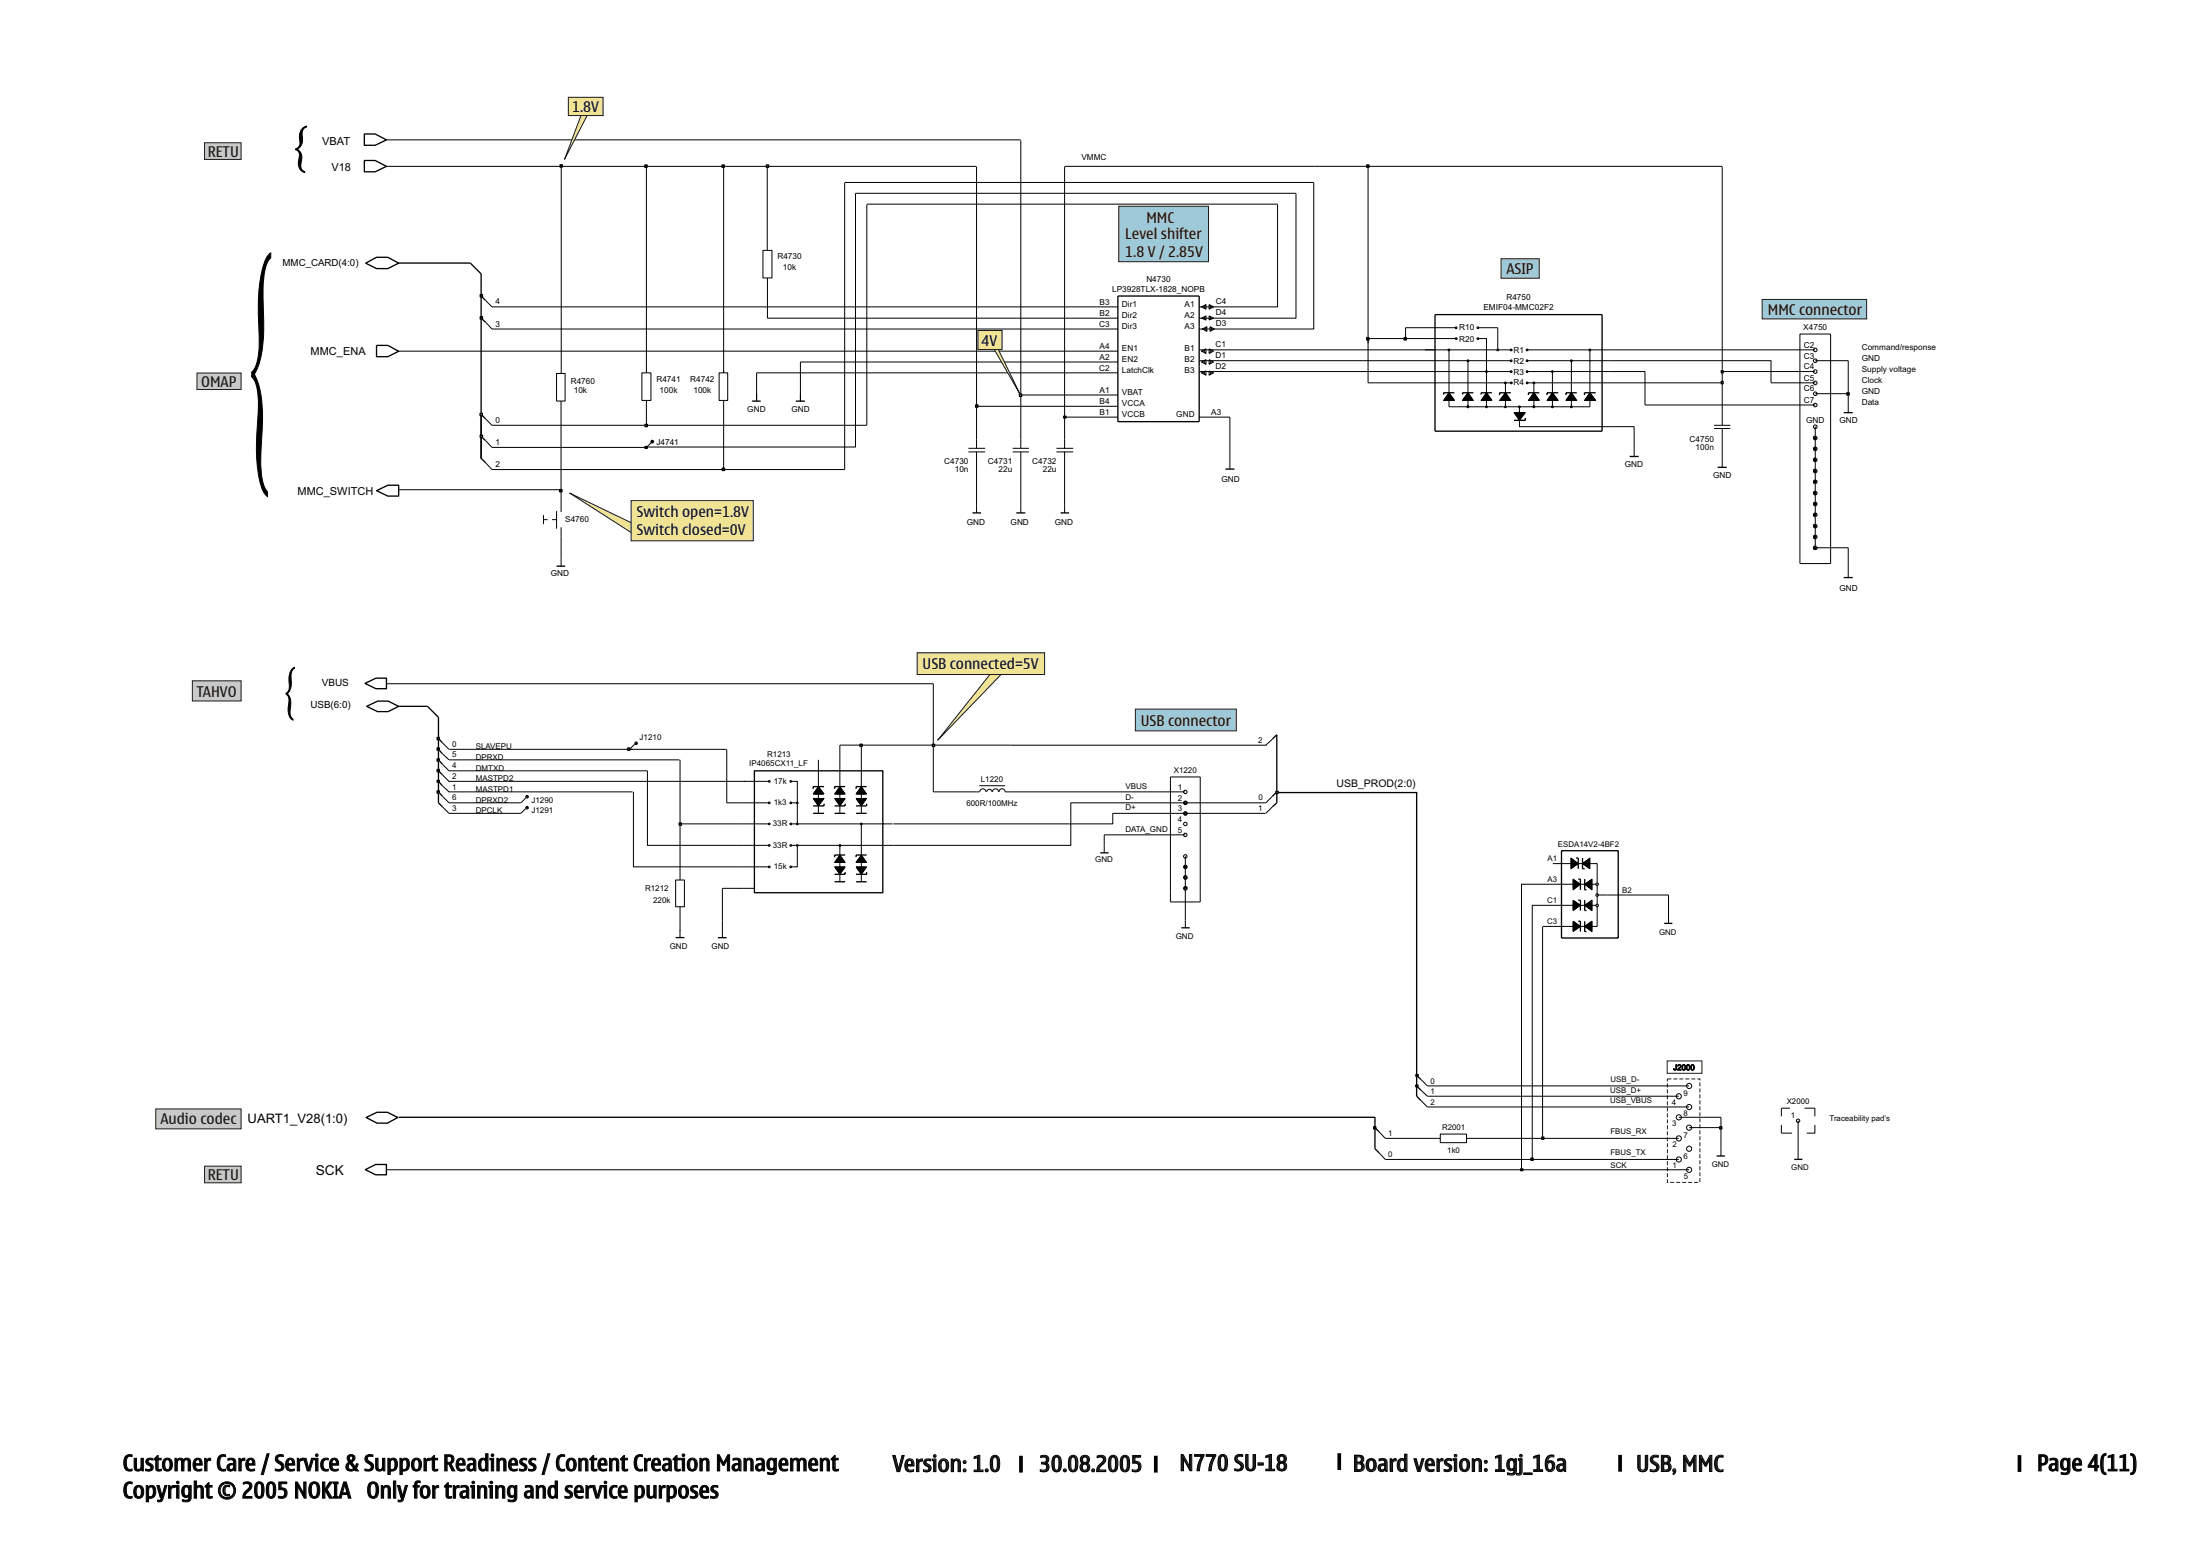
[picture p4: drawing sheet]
<svg xmlns="http://www.w3.org/2000/svg" width="420mm" height="297mm" viewBox="0 0 420 297" stroke-linecap="round" stroke-linejoin="round" font-family="sans-serif">
<g fill="none" stroke="#000" stroke-width=".25">
<path d="M69.6 25.6h2.1l2.1 1.1-2.1 1h-2.1zM69.6 30.6h2.1l2.1 1.2-2.1 1h-2.1zM69.8 50.2l2.1-1.1h2.2l2 1.1-2 1.1h-2.2zM91.9 56.5l.8 .9M213.5 56.5h15.5v24h-15.5zM71.9 65.9h2.2l2 1.2-2 1h-2.2zM91.9 79.1l.8 .9M92.7 61.5l-.8-.8v26.9M143.6 76.6h1.7M152 76.6h1.7M91.9 87.5l.8 .8M91.9 83.3l.8 .8"/>
<path d="M185.7 97.9h1.7M194.1 97.9h1.7M202.5 97.9h1.7M234 89.5h1.7"/>
</g>
<path d="M385.7 277.8v3.2" fill="none" stroke="#000" stroke-width=".71" stroke-linecap="butt"/>
<g fill="none" stroke="#000" stroke-width=".19">
<path d="M107.2 31.9v39.4M92.7 57.4l1.3 1.2M145.7 47.8h1.7v5.3h-1.7zM209.7 58.6h3.8M229 58.6h3.8M229.5 58.6l.8-.5v.9zM230.3 58.1l-.4 .5 .4 .4M230.9 58.1l.4 .5-.4 .4M230.9 58.1v.9M230.9 58.1l.9 .5-.9 .4M92.7 61.5l1.3 1.3M92.7 80l1.3 1.2"/>
<path d="M122.6 71.2h1.7v5.2h-1.7zM123.5 70.7v.5M123.5 76.4v.6M137.3 71.2h1.7v5.2h-1.7zM138.2 70.7v.5M138.2 76.4v.6M144.5 75.1v1.5M152.9 75.1v1.5M209.7 75.4h3.8M209.7 79.6h3.8M209.7 62.8h3.8M209.7 67h3.8"/>
<path d="M209.7 69.1h3.8M209.7 71.2h3.8M209.7 77.6h3.8M209.7 60.7h3.8M229 79.6h3.8M229 62.8h3.8M229 60.7h3.8M229.5 71.2l.8-.4v.8zM229.5 67l.8-.4v.9zM229.5 60.7l.8-.4v.8zM229.5 69.1l.8-.4v.8zM229.6 62.8l.9-.4v.8z"/>
<path d="M230.3 70.8l-.4 .4 .4 .4M230.3 66.6l-.4 .4 .4 .5M230.3 60.3l-.4 .4 .4 .4M230.3 68.7l-.4 .4 .4 .4M230.5 62.4l-.4 .4 .4 .4M230.9 70.8l.9 .4-.9 .4zM230.9 70.8l.4 .4-.4 .4M230.9 66.6l.4 .4-.4 .5M230.9 60.3l.4 .4-.4 .4M230.9 68.7l.4 .4-.4 .4M230.9 66.6l.9 .4-.9 .5M230.9 60.3v.8"/>
<path d="M230.9 66.6v.9M230.9 68.7v.8M230.9 60.3l.9 .4-.9 .4M230.9 68.7l.9 .4-.9 .4M231.1 62.4l.4 .4-.4 .4M231.1 62.4l.9 .4-.9 .4M231.1 62.4v.8M92.7 88.3l1.3 1.3h44.2M92.7 84.1l1.3 1.3M124.4 84.5l-.9 .9M184.9 85.6h3.2M184.9 86.3h3.2"/>
<path d="M186.5 83.8v1.8M186.5 86.3v1.7M186.5 96.4v1.5M193.4 85.6h3.1M193.4 86.3h3.1M195 83.8v1.8M195 86.3v1.7M195 96.4v1.5M201.8 85.6h3.2M201.8 86.3h3.2M203.3 83.8v1.8M203.3 86.3v1.7"/>
<path d="M203.3 96.4v1.5M234.9 88v1.5"/>
<circle cx="124.6" cy="84.3" r=".09"/>
<circle cx="124.6" cy="84.3" r=".26"/>
</g>
<path d="M137.9 89.4h.5v.4h-.5z" fill="#c2c2c2"/>
<path d="M91.9 83.3v4.2M137.9 89.4h.5v.4h-.5z" fill="none" stroke="#000" stroke-width=".25"/>
<path d="M161.3 34.9v54.8M138.2 77v12.6h23.1M94 85.4h29.5" fill="none" stroke="#000" stroke-width=".19"/>
<path d="M123.2 85.2h.4v.4h-.4z" fill="#c2c2c2"/>
<path d="M123.2 85.2h.4v.4h-.4z" fill="none" stroke="#000" stroke-width=".25"/>
<path d="M163.4 36.9v48.4h-39.9M186.5 88v8.4M195 88v8.4M203.3 88v8.4" fill="none" stroke="#000" stroke-width=".19"/>
<path d="M91.7 83.1h.4v.4h-.4z" fill="#c2c2c2"/>
<path d="M91.9 79.1v3.9M91.7 83.1h.4v.4h-.4z" fill="none" stroke="#000" stroke-width=".25"/>
<path d="M94 81.2h29.5" fill="none" stroke="#000" stroke-width=".19"/>
<path d="M123.2 81h.4v.4h-.4z" fill="#c2c2c2"/>
<path d="M123.2 81h.4v.4h-.4z" fill="none" stroke="#000" stroke-width=".25"/>
<path d="M165.5 39v42.1M123.5 77v4.2h42" fill="none" stroke="#000" stroke-width=".19"/>
<path d="M91.7 78.8h.4v.5h-.4z" fill="#c2c2c2"/>
<path d="M123.5 32v38.9M138.2 32v39.2M144.5 71.2v5.3M152.9 69.1v7.6M186.5 77.6v6.2M195 75.4v8.4M203.3 79.6v4.2M234.9 79.6v8.4" fill="none" stroke="#000" stroke-width=".19"/>
<path d="M203.1 79.4h.5v.4h-.5z" fill="#c2c2c2"/>
<path d="M203.1 79.4h.5v.4h-.5z" fill="none" stroke="#000" stroke-width=".25"/>
<path d="M203.3 31.8v47.8h6.4M232.8 79.6h2.1" fill="none" stroke="#000" stroke-width=".19"/>
<path d="M186.3 77.3h.5v.4h-.5z" fill="#c2c2c2"/>
<path d="M186.3 77.3h.5v.4h-.5z" fill="none" stroke="#000" stroke-width=".25"/>
<path d="M186.5 31.8v45.8h23.2" fill="none" stroke="#000" stroke-width=".19"/>
<path d="M194.7 75.2h.4v.5h-.4z" fill="#c2c2c2"/>
<path d="M194.7 75.2h.4v.5h-.4z" fill="none" stroke="#000" stroke-width=".25"/>
<path d="M195 26.8v48.6h14.7M250.9 34.9v27.9h-18.1M76.1 67h133.6M94 62.8h115.7M144.5 71.2h65.2M152.9 69.1h56.8" fill="none" stroke="#000" stroke-width=".19"/>
<path d="M91.7 60.5h.4v.4h-.4z" fill="#c2c2c2"/>
<path d="M91.9 56.5v4.2M91.7 60.5h.4v.4h-.4z" fill="none" stroke="#000" stroke-width=".25"/>
<path d="M244 39v19.6h-11.2M247.5 36.9v23.8h-14.7M94 58.6h115.7M146.6 53.1v7.6h63.1" fill="none" stroke="#000" stroke-width=".19"/>
<path d="M91.7 56.2h.4v.5h-.4z" fill="#c2c2c2"/>
<path d="M76.1 50.2h13.7M91.7 56.2h.4v.5h-.4zM91.9 52.3v4.2" fill="none" stroke="#000" stroke-width=".25"/>
<path d="M73.8 31.8h5.5M146.5 32v15.7M161.3 34.8h89.6M163.4 36.9h84.1M165.5 39h78.5" fill="none" stroke="#000" stroke-width=".19"/>
<path d="M107 31.5h.4v.4h-.4z" fill="#c2c2c2"/>
<path d="M107 31.5h.4v.4h-.4z" fill="none" stroke="#000" stroke-width=".25"/>
<path d="M79.3 31.8h44.1" fill="none" stroke="#000" stroke-width=".19"/>
<path d="M123.2 31.5h.4v.4h-.4z" fill="#c2c2c2"/>
<path d="M123.2 31.5h.4v.4h-.4z" fill="none" stroke="#000" stroke-width=".25"/>
<path d="M123.4 31.8h14.8" fill="none" stroke="#000" stroke-width=".19"/>
<path d="M137.9 31.5h.4v.4h-.4z" fill="#c2c2c2"/>
<path d="M137.9 31.5h.4v.4h-.4z" fill="none" stroke="#000" stroke-width=".25"/>
<path d="M138.2 31.8h8.3" fill="none" stroke="#000" stroke-width=".19"/>
<path d="M146.4 31.5h.4v.4h-.4z" fill="#c2c2c2"/>
<path d="M146.4 31.5h.4v.4h-.4zM89.8 50.2l2.1 2.1M106.3 108.1h1.6" fill="none" stroke="#000" stroke-width=".25"/>
<path d="M73.8 26.7h121.1M146.5 31.8h40M203.3 31.8h47.8M106.3 71.3h1.6v5.3h-1.6zM107.1 76.6v16.9M103.8 99.2h.8M103.8 98.3v1.8M105.4 99.2h.9M106.3 97.6v3.3M107.2 95.6v2.1M107.2 100.7v7.4" fill="none" stroke="#000" stroke-width=".19"/>
<path d="M106.9 93.4h.4v.5h-.4z" fill="#c2c2c2"/>
<path d="M71.9 93.7l2.2-1.1h2v2.1h-2zM106.9 93.4h.4v.5h-.4z" fill="none" stroke="#000" stroke-width=".25"/>
<path d="M261.3 31.7v33.8M328.9 31.8v38.8M307.9 66.8h38.7M307.9 68.9h30.4M314.2 70.9v6.4h32.5M346.6 70.9h-17.7v10.3M76.1 93.5h31.1v2.1M307.9 81.4h4.2v4.3M327.4 81.8h3.1M327.4 81.2h3.1M328.9 81.8v5.9" fill="none" stroke="#000" stroke-width=".19"/>
<path d="M261 31.5h.4v.4h-.4z" fill="#c2c2c2"/>
<g fill="none" stroke="#000" stroke-width=".25">
<path d="M261 31.5h.4v.4h-.4zM276.6 75.9h.2M276.7 75.1l1 1.3h-1.8zM276.7 75.2l.8 1.1h-1.5zM276.7 75.4l.7 .8h-1.3zM276.7 75.5l.5 .6h-.9zM276.7 75.7l.4 .4h-.7zM276.7 75.7l.3 .3h-.4zM277.8 75h-2.1v.3M280.3 75.9h.1M280.4 75.1l.8 1.3h-1.8zM280.4 75.2l.7 1.1h-1.5z"/>
<path d="M280.4 75.4l.6 .8h-1.3zM280.4 75.5l.4 .6h-1zM280.4 75.7l.3 .4h-.7zM280.4 75.7l.1 .3h-.4zM281.4 75h-2.1v.3M283.8 75.9h.2M283.9 75.7l.2 .3h-.4zM283.9 75.7l.3 .4h-.7zM283.9 75.5l.5 .6h-1zM283.9 75.4l.7 .8h-1.3zM283.9 75.2l.8 1.1h-1.6zM283.9 75.1l.9 1.3h-1.8z"/>
<path d="M284.9 75h-2v.3M296.5 75.1l.9 1.3h-1.8zM296.5 75.2l.8 1.1h-1.5zM296.5 75.4l.7 .8h-1.3zM296.5 75.5l.5 .7h-1zM296.5 75.7l.4 .4h-.8zM296.5 75.7l.2 .3h-.4zM296.5 75.9h.1M297.6 75h-2.2v.4M300 75.9h.2M300.1 75.1l.9 1.3h-1.8zM300.1 75.2l.8 1.1h-1.6z"/>
<path d="M300.1 75.4l.6 .8h-1.2zM300.1 75.5l.5 .7h-1zM300.1 75.7l.3 .4h-.6zM300.1 75.7l.2 .3h-.5zM301.1 75h-2v.4M303.6 75.1l1 1.3h-1.8zM303.6 75.2l.8 1.1h-1.5zM303.6 75.4l.7 .8h-1.3zM303.6 75.5l.6 .7h-1zM303.6 75.7l.4 .4h-.7zM303.6 75.7l.3 .3h-.4zM303.6 75.9h.1"/>
<path d="M304.8 75h-2.2v.4"/>
</g>
<g fill="none" stroke="#000" stroke-width=".19">
<path d="M251.1 31.8h77.8M261.3 64.6v8.5h10.9M268.4 62.6h3.8M272.2 66.8h1.9M276.7 75l1.1 1.4h-2.1zM280.4 75l1 1.4h-2.1zM283.9 75l1 1.4h-2zM296.5 75l1.1 1.4h-2.2zM300.1 75l1 1.4h-2zM303.6 75l1.2 1.4h-2.2zM307.9 73.1h21M307.9 70.9h6.3"/>
<path d="M312.1 85.7v1.4"/>
</g>
<circle cx="291.6" cy="66.8" r=".17" fill="#b3b3b3"/>
<circle cx="291.6" cy="66.8" r=".17" fill="none" stroke="#000" stroke-width=".19"/>
<circle cx="291.6" cy="68.9" r=".17" fill="#b3b3b3"/>
<circle cx="291.6" cy="68.9" r=".17" fill="none" stroke="#000" stroke-width=".19"/>
<circle cx="291.6" cy="70.9" r=".17" fill="#b3b3b3"/>
<circle cx="291.6" cy="70.9" r=".17" fill="none" stroke="#000" stroke-width=".19"/>
<circle cx="288.6" cy="66.8" r=".17" fill="#b3b3b3"/>
<circle cx="288.6" cy="66.8" r=".17" fill="none" stroke="#000" stroke-width=".19"/>
<circle cx="288.6" cy="68.9" r=".17" fill="#b3b3b3"/>
<circle cx="288.6" cy="68.9" r=".17" fill="none" stroke="#000" stroke-width=".19"/>
<circle cx="288.6" cy="70.9" r=".17" fill="#b3b3b3"/>
<circle cx="288.6" cy="70.9" r=".17" fill="none" stroke="#000" stroke-width=".19"/>
<circle cx="296.5" cy="70.9" r=".17" fill="#b3b3b3"/>
<circle cx="296.5" cy="70.9" r=".17" fill="none" stroke="#000" stroke-width=".19"/>
<circle cx="300.1" cy="68.9" r=".17" fill="#b3b3b3"/>
<circle cx="300.1" cy="68.9" r=".17" fill="none" stroke="#000" stroke-width=".19"/>
<circle cx="303.6" cy="66.8" r=".17" fill="#b3b3b3"/>
<circle cx="303.6" cy="66.8" r=".17" fill="none" stroke="#000" stroke-width=".19"/>
<circle cx="283.9" cy="70.9" r=".17" fill="#b3b3b3"/>
<circle cx="283.9" cy="70.9" r=".17" fill="none" stroke="#000" stroke-width=".19"/>
<circle cx="280.3" cy="68.9" r=".17" fill="#b3b3b3"/>
<circle cx="280.3" cy="68.9" r=".17" fill="none" stroke="#000" stroke-width=".19"/>
<circle cx="276.7" cy="66.8" r=".17" fill="#b3b3b3"/>
<circle cx="276.7" cy="66.8" r=".17" fill="none" stroke="#000" stroke-width=".19"/>
<circle cx="300.1" cy="77.7" r=".17" fill="#b3b3b3"/>
<circle cx="300.1" cy="77.7" r=".17" fill="none" stroke="#000" stroke-width=".19"/>
<circle cx="296.5" cy="77.7" r=".17" fill="#b3b3b3"/>
<circle cx="296.5" cy="77.7" r=".17" fill="none" stroke="#000" stroke-width=".19"/>
<circle cx="283.9" cy="77.7" r=".17" fill="#b3b3b3"/>
<circle cx="283.9" cy="77.7" r=".17" fill="none" stroke="#000" stroke-width=".19"/>
<circle cx="280.3" cy="77.7" r=".17" fill="#b3b3b3"/>
<g fill="none" stroke="#000" stroke-width=".19">
<path d="M276.7 66.8v10.8M280.4 68.8v8.8M283.9 70.9v6.7M291.7 70.9h16.2M291.7 68.8h16.2M291.7 66.8h16.2M292.9 73.1h15M292.9 75l1.1 1.4h-2.1zM296.5 70.9v6.7M300.1 68.8v8.8M303.6 66.8v10.8"/>
<circle cx="280.3" cy="77.7" r=".17"/>
</g>
<path d="M274.1 60.1v22.2M292.9 75.9h.1M292.9 75.1l1 1.3h-1.9zM292.9 75.2l.8 1.1h-1.5zM292.9 75.4l.6 .8h-1.2zM292.9 75.5l.6 .7h-1.1zM292.9 75.7l.4 .4h-.7zM292.9 75.7l.2 .3h-.3zM294 75h-2.1v.4M306 60.1v22.2" fill="none" stroke="#000" stroke-width=".25"/>
<circle cx="292.9" cy="77.7" r=".17" fill="#b3b3b3"/>
<g fill="none" stroke="#000" stroke-width=".19">
<path d="M292.9 73.1v4.5"/>
<circle cx="292.9" cy="77.7" r=".17"/>
</g>
<circle cx="291.6" cy="73.1" r=".17" fill="#b3b3b3"/>
<circle cx="291.6" cy="73.1" r=".17" fill="none" stroke="#000" stroke-width=".19"/>
<circle cx="288.6" cy="73.1" r=".17" fill="#b3b3b3"/>
<g fill="none" stroke="#000" stroke-width=".19">
<path d="M291.7 73.1h1.2"/>
<circle cx="288.6" cy="73.1" r=".17"/>
</g>
<circle cx="292.9" cy="73.1" r=".17" fill="#b3b3b3"/>
<g fill="none" stroke="#000" stroke-width=".19">
<path d="M287.5 75l1 1.4h-2.1zM287.5 73.1v4.5"/>
<circle cx="292.9" cy="73.1" r=".17"/>
</g>
<path d="M287.4 75.9h.1M287.5 75.1l.9 1.3h-1.8zM287.5 75.2l.8 1.1h-1.6zM287.5 75.4l.6 .8h-1.3zM287.5 75.5l.4 .7h-.9zM287.5 75.7l.4 .4h-.7zM287.5 75.7l.2 .3h-.4zM288.5 75h-2.1v.4" fill="none" stroke="#000" stroke-width=".25"/>
<circle cx="287.5" cy="73.1" r=".17" fill="#b3b3b3"/>
<g fill="none" stroke="#000" stroke-width=".19">
<path d="M272.2 62.6h1.9M272.2 64.6h1.9M272.2 73.1h16.5M274.1 66.8h.1zM274.1 68.8h.1zM274.1 70.9h.1zM274.1 73.1h.1zM276.7 77.6h26.9"/>
<circle cx="287.5" cy="73.1" r=".17"/>
</g>
<circle cx="282.2" cy="64.6" r=".17" fill="#b3b3b3"/>
<circle cx="282.2" cy="64.6" r=".17" fill="none" stroke="#000" stroke-width=".19"/>
<circle cx="278.1" cy="64.6" r=".17" fill="#b3b3b3"/>
<circle cx="278.1" cy="64.6" r=".17" fill="none" stroke="#000" stroke-width=".19"/>
<circle cx="282.2" cy="62.6" r=".17" fill="#b3b3b3"/>
<circle cx="282.2" cy="62.6" r=".17" fill="none" stroke="#000" stroke-width=".19"/>
<circle cx="278.1" cy="62.6" r=".17" fill="#b3b3b3"/>
<g fill="none" stroke="#000" stroke-width=".19">
<path d="M274.1 62.6h4M274.1 64.6h4M282.3 64.6h1.6v6.3M282.3 62.6h3.7v4.2"/>
<circle cx="278.1" cy="62.6" r=".17"/>
</g>
<circle cx="286" cy="66.8" r=".17" fill="#b3b3b3"/>
<g fill="none" stroke="#000" stroke-width=".19">
<path d="M289.2 78.8h2.1l-1.1 1.4z"/>
<circle cx="286" cy="66.8" r=".17"/>
</g>
<path d="M289.3 78.8h1.8l-.9 1.3zM289.4 78.9h1.6l-.8 1zM289.6 78.9h1.3l-.7 .9zM289.8 79h.9l-.5 .6zM289.8 79.1h.7l-.3 .4zM290 79.1h.4l-.2 .3zM290.2 79.2h.1M291.3 79.8v.4h-2.1" fill="none" stroke="#000" stroke-width=".25"/>
<circle cx="287.5" cy="77.7" r=".17" fill="#b3b3b3"/>
<circle cx="287.5" cy="77.7" r=".17" fill="none" stroke="#000" stroke-width=".19"/>
<circle cx="290.2" cy="77.7" r=".17" fill="#b3b3b3"/>
<g fill="none" stroke="#000" stroke-width=".19">
<path d="M290.2 77.6v3.8h17.7M328.9 87.7v1.5"/>
<circle cx="290.2" cy="77.7" r=".17"/>
</g>
<path d="M274.1 60.1h31.9M274.1 82.3h31.9M311.2 87.1h1.8M328 89.2h1.8" fill="none" stroke="#000" stroke-width=".25"/>
<path d="M328.7 72.8h.4v.4h-.4z" fill="#c2c2c2"/>
<path d="M328.7 72.8h.4v.4h-.4z" fill="none" stroke="#000" stroke-width=".25"/>
<path d="M328.7 70.7h.4v.5h-.4z" fill="#c2c2c2"/>
<path d="M328.7 70.7h.4v.5h-.4z" fill="none" stroke="#000" stroke-width=".25"/>
<path d="M261 64.5h.4v.4h-.4z" fill="#c2c2c2"/>
<path d="M261 64.5h.4v.4h-.4z" fill="none" stroke="#000" stroke-width=".25"/>
<path d="M261.2 64.6h6.9" fill="none" stroke="#000" stroke-width=".19"/>
<path d="M268.1 64.5h.5v.4h-.5z" fill="#c2c2c2"/>
<path d="M268.1 64.5h.5v.4h-.5zM352.1 78.8h1.7M352.1 110.2h1.7" fill="none" stroke="#000" stroke-width=".25"/>
<g fill="none" stroke="#000" stroke-width=".19">
<path d="M268.4 62.6v2h3.8M343.7 63.8h5.9v43.8h-5.9zM346.7 68.8h6.3v6.3M353 77.3v1.5M353 104.6v5.6"/>
<circle cx="346.7" cy="70.9" r=".35"/>
<circle cx="346.7" cy="68.9" r=".35"/>
<circle cx="346.7" cy="77.3" r=".35"/>
<circle cx="346.7" cy="66.8" r=".35"/>
<circle cx="346.7" cy="73.1" r=".35"/>
<circle cx="346.7" cy="75.2" r=".34"/>
<circle cx="346.7" cy="85.7" r=".35"/>
<circle cx="346.7" cy="87.8" r=".35"/>
<circle cx="346.7" cy="94.1" r=".35"/>
<circle cx="346.7" cy="83.6" r=".35"/>
<circle cx="346.7" cy="96.2" r=".35"/>
<circle cx="346.7" cy="89.9" r=".35"/>
<circle cx="346.7" cy="98.3" r=".35"/>
<circle cx="346.7" cy="92" r=".35"/>
<circle cx="346.7" cy="81.5" r=".35"/>
<circle cx="346.7" cy="102.5" r=".35"/>
<circle cx="346.7" cy="100.4" r=".35"/>
<circle cx="346.7" cy="104.6" r=".35"/>
</g>
<path d="M346.4 104.4h.5v.4h-.5z" fill="#c2c2c2"/>
<path d="M346.4 104.4h.5v.4h-.5z" fill="none" stroke="#000" stroke-width=".25"/>
<path d="M346.7 102.5v2.1h6.3" fill="none" stroke="#000" stroke-width=".19"/>
<path d="M346.4 102.3h.5v.4h-.5z" fill="#c2c2c2"/>
<path d="M346.4 102.3h.5v.4h-.5z" fill="none" stroke="#000" stroke-width=".25"/>
<path d="M346.7 100.4v2.1" fill="none" stroke="#000" stroke-width=".19"/>
<path d="M346.4 100.2h.5v.4h-.5z" fill="#c2c2c2"/>
<path d="M346.4 100.2h.5v.4h-.5z" fill="none" stroke="#000" stroke-width=".25"/>
<path d="M346.7 98.3v2.1" fill="none" stroke="#000" stroke-width=".19"/>
<path d="M346.4 98.1h.5v.4h-.5z" fill="#c2c2c2"/>
<path d="M346.4 98.1h.5v.4h-.5z" fill="none" stroke="#000" stroke-width=".25"/>
<path d="M346.7 96.2v2.1" fill="none" stroke="#000" stroke-width=".19"/>
<path d="M346.4 96h.5v.4h-.5z" fill="#c2c2c2"/>
<path d="M346.4 96h.5v.4h-.5z" fill="none" stroke="#000" stroke-width=".25"/>
<path d="M346.7 94.1v2.1" fill="none" stroke="#000" stroke-width=".19"/>
<path d="M346.4 93.9h.5v.4h-.5z" fill="#c2c2c2"/>
<path d="M346.4 93.9h.5v.4h-.5z" fill="none" stroke="#000" stroke-width=".25"/>
<path d="M346.7 92v2.1" fill="none" stroke="#000" stroke-width=".19"/>
<path d="M346.4 91.8h.5v.4h-.5z" fill="#c2c2c2"/>
<path d="M346.4 91.8h.5v.4h-.5z" fill="none" stroke="#000" stroke-width=".25"/>
<path d="M346.7 89.9v2.1" fill="none" stroke="#000" stroke-width=".19"/>
<path d="M346.4 89.6h.5v.5h-.5z" fill="#c2c2c2"/>
<path d="M346.4 89.6h.5v.5h-.5z" fill="none" stroke="#000" stroke-width=".25"/>
<path d="M346.7 87.7v2.2" fill="none" stroke="#000" stroke-width=".19"/>
<path d="M346.4 87.6h.5v.4h-.5z" fill="#c2c2c2"/>
<path d="M346.4 87.6h.5v.4h-.5z" fill="none" stroke="#000" stroke-width=".25"/>
<path d="M346.7 85.7v2" fill="none" stroke="#000" stroke-width=".19"/>
<path d="M346.4 85.5h.5v.3h-.5z" fill="#c2c2c2"/>
<path d="M346.4 85.5h.5v.3h-.5z" fill="none" stroke="#000" stroke-width=".25"/>
<path d="M346.7 83.6v2.1" fill="none" stroke="#000" stroke-width=".19"/>
<path d="M346.4 83.3h.5v.5h-.5z" fill="#c2c2c2"/>
<path d="M346.4 83.3h.5v.5h-.5z" fill="none" stroke="#000" stroke-width=".25"/>
<path d="M346.7 75.1h6.3v2.2M346.7 81.4v2.2" fill="none" stroke="#000" stroke-width=".19"/>
<path d="M352.7 75h.5v.4h-.5z" fill="#c2c2c2"/>
<path d="M352.7 75h.5v.4h-.5z" fill="none" stroke="#000" stroke-width=".25"/>
<g fill="none" stroke="#000" stroke-width=".19">
<path d="M338.2 68.8v4.3h8.5M121.2 142.1l-.9 .9M142.1 153.2h4.8"/>
<circle cx="121.5" cy="141.9" r=".25"/>
<circle cx="121.5" cy="141.9" r=".08"/>
</g>
<circle cx="146.9" cy="149.2" r=".17" fill="#b3b3b3"/>
<g fill="none" stroke="#000" stroke-width=".19">
<path d="M163.5 152.4h2l-1 1.4z"/>
<circle cx="146.9" cy="149.2" r=".17"/>
</g>
<g fill="none" stroke="#000" stroke-width=".25">
<path d="M159.6 152.6h1.5l-.7 1zM159.8 152.6h1.2l-.6 .8zM159.9 152.7h1l-.5 .6zM160.1 152.7h.6l-.3 .5zM160.2 152.8h.4l-.2 .2zM160.3 152.9h.2M163.5 150.1v.5M163.7 152.6h1.6l-.8 1zM163.9 152.6h1.2l-.6 .8zM164 152.7h1l-.5 .6zM164.2 152.7h.6l-.3 .5zM164.2 152.8h.5l-.2 .2z"/>
<path d="M164.2 151.2l.3-.2 .2 .2zM164.4 152.9h.2M164.4 151.2h.2M164.5 150.4l.8 1.1h-1.6zM164.5 150.6l.6 .8h-1.2zM164.5 150.7l.5 .6h-1zM164.5 150.8l.3 .4h-.6zM164.5 150.3l.8 1.2h-1.7zM165.5 153.4v.4"/>
</g>
<circle cx="146.9" cy="153.3" r=".17" fill="#b3b3b3"/>
<circle cx="146.9" cy="153.3" r=".17" fill="none" stroke="#000" stroke-width=".19"/>
<circle cx="146.9" cy="161.4" r=".17" fill="#b3b3b3"/>
<circle cx="146.9" cy="161.4" r=".17" fill="none" stroke="#000" stroke-width=".19"/>
<circle cx="151" cy="149.2" r=".17" fill="#b3b3b3"/>
<circle cx="151" cy="149.2" r=".17" fill="none" stroke="#000" stroke-width=".19"/>
<circle cx="151" cy="161.4" r=".17" fill="#b3b3b3"/>
<circle cx="151" cy="161.4" r=".17" fill="none" stroke="#000" stroke-width=".19"/>
<path d="M163.6 152.5h1.7l-.8 1.2z" fill="none" stroke="#000" stroke-width=".25"/>
<circle cx="151" cy="153.3" r=".17" fill="#b3b3b3"/>
<g fill="none" stroke="#000" stroke-width=".19">
<path d="M164.5 150.1l1 1.5h-2z"/>
<circle cx="151" cy="153.3" r=".17"/>
</g>
<path d="M163.5 150.1h2" fill="none" stroke="#000" stroke-width=".25"/>
<circle cx="151" cy="157.3" r=".17" fill="#b3b3b3"/>
<g fill="none" stroke="#000" stroke-width=".19">
<path d="M142.1 161.4h1.6M142.1 169.6h2M168.8 161.4h1.8"/>
<circle cx="151" cy="157.3" r=".17"/>
</g>
<path d="M163.5 153.8h2" fill="none" stroke="#000" stroke-width=".25"/>
<circle cx="146.9" cy="157.3" r=".17" fill="#b3b3b3"/>
<g fill="none" stroke="#000" stroke-width=".19">
<path d="M155.3 152.4h2.1l-1.1 1.4zM156.3 150.1l1.1 1.5h-2.1zM159.4 152.4h2l-1 1.4zM160.4 150.1l1 1.5h-2zM163.5 165.5h2l-1 1.4zM164.5 163.2l1 1.4h-2z"/>
<circle cx="146.9" cy="157.3" r=".17"/>
</g>
<g fill="none" stroke="#000" stroke-width=".25">
<path d="M155.5 152.5h1.7l-.9 1.2zM155.5 152.6h1.5l-.7 1zM155.7 152.6h1.3l-.7 .8zM155.9 152.7h.9l-.5 .5zM156 152.7h.6l-.3 .5zM156.1 151.2l.2-.2 .2 .2zM156.1 152.8h.4l-.2 .2zM156.3 150.3l.9 1.2h-1.7zM156.3 150.4l.7 1.1h-1.5zM156.3 150.6l.7 .8h-1.3zM156.3 150.7l.5 .6h-.9zM156.3 150.8l.3 .4h-.6z"/>
<path d="M156.3 151.1h.1M156.3 152.9h.1M157.4 150.1h-2.1v.5M157.4 153.4v.4h-2.1M159.6 152.5h1.7l-.9 1.2zM160.2 151.2l.2-.2 .2 .2zM160.3 151.2h.2M160.4 150.3l.9 1.2h-1.7zM160.4 150.4l.7 1.1h-1.5zM160.4 150.6l.6 .8h-1.2zM160.4 150.7l.5 .6h-1zM160.4 150.8l.3 .4h-.6z"/>
<path d="M161.4 150.1h-2v.5M161.4 153.4v.4h-2M163.6 165.5h1.7l-.8 1.2zM163.7 165.6h1.6l-.8 1zM163.9 165.6h1.2l-.6 .9zM164 165.7h1l-.5 .7zM164.2 165.8h.6l-.3 .4zM164.2 164.2l.3-.2 .2 .2zM164.2 165.9h.5l-.2 .2zM164.4 164.2h.2M164.4 166h.2M164.5 163.4l.8 1.1h-1.7z"/>
<path d="M164.5 163.5l.8 1h-1.6zM164.5 163.6l.6 .9h-1.2zM164.5 163.8l.5 .6h-1zM164.5 163.9l.3 .4h-.6zM165.5 163.2h-2v.4M165.5 166.5v.4h-2"/>
</g>
<circle cx="164.5" cy="157.3" r=".17" fill="#b3b3b3"/>
<g fill="none" stroke="#000" stroke-width=".19">
<path d="M159.4 165.5h2l-1 1.4zM160.4 163.2l1 1.4h-2z"/>
<circle cx="164.5" cy="157.3" r=".17"/>
</g>
<g fill="none" stroke="#000" stroke-width=".25">
<path d="M159.6 165.5h1.7l-.9 1.2zM159.6 165.6h1.5l-.7 1zM159.8 165.6h1.2l-.6 .9zM159.9 165.7h1l-.5 .7zM160.1 165.8h.6l-.3 .4zM160.2 165.9h.4l-.2 .2zM160.3 164.2h.2M160.3 166h.2M160.4 163.4l.9 1.1h-1.7zM160.4 163.5l.7 1h-1.5zM160.4 163.6l.6 .9h-1.2zM160.4 163.8l.5 .6h-1z"/>
<path d="M160.4 163.9l.3 .4h-.6zM160.4 164l.2 .2h-.4zM161.4 163.2h-2v.4M161.4 166.5v.4h-2"/>
</g>
<circle cx="151" cy="165.5" r=".17" fill="#b3b3b3"/>
<circle cx="151" cy="165.5" r=".17" fill="none" stroke="#000" stroke-width=".19"/>
<circle cx="146.9" cy="165.5" r=".17" fill="#b3b3b3"/>
<g fill="none" stroke="#000" stroke-width=".19">
<path d="M151 157.3h19.4M156.3 145v5.1M156.3 151.2v4.1M160.4 145v5.1M160.4 151.2v4.1M164.5 145v5.1M164.5 151.2v4.1M164.5 157.3v6.2M151 161.4h17.8M160.4 164.2v4.1M164.5 164.2v4.1"/>
<circle cx="146.9" cy="165.5" r=".17"/>
</g>
<circle cx="160.4" cy="161.4" r=".17" fill="#b3b3b3"/>
<g fill="none" stroke="#000" stroke-width=".19">
<path d="M142.1 157.3h4.8M142.1 149.1h4.8M151 149.1h1.3v8.2M151 153.2h1.3M142.1 165.5h4.8M143.7 161.4h3.2M152.3 161.4v4.1h-1.3M160.4 161.4v2.1"/>
<circle cx="160.4" cy="161.4" r=".17"/>
</g>
<path d="M155.3 155.3h2.1M159.4 155.3h2M163.5 155.3h2M159.4 168.3h2M163.5 168.3h2" fill="none" stroke="#000" stroke-width=".25"/>
<circle cx="152.3" cy="153.3" r=".17" fill="#b3b3b3"/>
<circle cx="152.3" cy="153.3" r=".17" fill="none" stroke="#000" stroke-width=".19"/>
<circle cx="152.3" cy="157.3" r=".17" fill="#b3b3b3"/>
<circle cx="152.3" cy="157.3" r=".17" fill="none" stroke="#000" stroke-width=".19"/>
<circle cx="152.3" cy="161.4" r=".17" fill="#b3b3b3"/>
<g fill="none" stroke="#000" stroke-width=".19">
<path d="M85.7 149.1h56.6M85.7 147.1h37.9M85.8 145h44M85.8 143h35M121 151.2v14.3h21.1M123.6 147.1v14.3h18.5M129.9 157.3v10.2M130.2 157.3h11.9M138.8 153.2h3.3M138.8 143v10.2M164.5 142.5v2.5M164.5 142.2h-4.1v2.8"/>
<path d="M204.5 153.2v8.2h-33.9M212.5 155.3v2h-41.9M129.9 173.7v4M142.1 169.6h-4.1v9.3"/>
<circle cx="152.3" cy="161.4" r=".17"/>
</g>
<path d="M144.1 147.1h24.5v23.3h-24.5zM137.1 179h1.7" fill="none" stroke="#000" stroke-width=".25"/>
<path d="M164.2 142.1h.5v.4h-.5z" fill="#c2c2c2"/>
<path d="M69.7 130.5l2.1-1.1h2v2.1h-2zM70 134.8l2.1-1h2l2 1-2 1h-2zM83.7 149.1l.8 .9M83.7 143l.8 .9M83.7 140.9l.8 .9M83.7 147.1l.8 .8M83.7 145l.8 .9M84.5 152l-.8-.8v2l.8 .8M164.2 142.1h.5v.4h-.5z" fill="none" stroke="#000" stroke-width=".25"/>
<g fill="none" stroke="#000" stroke-width=".19">
<path d="M73.8 130.5h104.4M84.5 154l1.2 1.3h13.8M84.5 141.8l1.2 1.2M84.5 152l1.2 1.2h13.8M84.5 143.9l1.2 1.1M84.5 150l1.2 1.2M84.5 147.9l1.2 1.2M84.5 145.9l1.2 1.2M85.7 151.2h35.1M100.4 154.3l-.9 1M100.4 152.3l-.9 .9M164.5 142.2h28.5"/>
<circle cx="100.7" cy="152.1" r=".25"/>
<circle cx="100.7" cy="154.2" r=".08"/>
<circle cx="100.7" cy="154.2" r=".25"/>
<circle cx="100.7" cy="152.1" r=".08"/>
</g>
<path d="M83.5 151h.4v.4h-.4z" fill="#c2c2c2"/>
<path d="M83.5 151h.4v.4h-.4zM83.7 149.1v2.1" fill="none" stroke="#000" stroke-width=".25"/>
<path d="M83.5 149h.4v.3h-.4z" fill="#c2c2c2"/>
<path d="M83.5 149h.4v.3h-.4zM83.7 147.1v2" fill="none" stroke="#000" stroke-width=".25"/>
<path d="M83.5 146.9h.4v.4h-.4z" fill="#c2c2c2"/>
<path d="M83.5 146.9h.4v.4h-.4zM83.7 145v2.1" fill="none" stroke="#000" stroke-width=".25"/>
<path d="M83.5 144.9h.4v.4h-.4z" fill="#c2c2c2"/>
<path d="M83.5 144.9h.4v.4h-.4zM83.7 143v2" fill="none" stroke="#000" stroke-width=".25"/>
<path d="M83.5 142.8h.4v.4h-.4z" fill="#c2c2c2"/>
<path d="M83.5 142.8h.4v.4h-.4zM83.7 140.9v2.1" fill="none" stroke="#000" stroke-width=".25"/>
<path d="M83.5 140.8h.4v.4h-.4z" fill="#c2c2c2"/>
<path d="M76.1 134.8h5.5l2.1 2.1v4M83.5 140.8h.4v.4h-.4z" fill="none" stroke="#000" stroke-width=".25"/>
<path d="M129 168h1.7v5.1h-1.7zM129.9 167.5v.5M129.9 173.1v.6" fill="none" stroke="#000" stroke-width=".19"/>
<path d="M129.7 157.1h.4v.4h-.4z" fill="#c2c2c2"/>
<path d="M129.7 157.1h.4v.4h-.4z" fill="none" stroke="#000" stroke-width=".25"/>
<path d="M129.9 145v12.3" fill="none" stroke="#000" stroke-width=".19"/>
<path d="M119.9 142.8h.4v.4h-.4z" fill="#c2c2c2"/>
<path d="M119.9 142.8h.4v.4h-.4z" fill="none" stroke="#000" stroke-width=".25"/>
<path d="M120.1 143h18.6" fill="none" stroke="#000" stroke-width=".19"/>
<path d="M243.7 151.1h.4v.4h-.4z" fill="#c2c2c2"/>
<path d="M91.7 78.9h.4v.4h-.4zM243.7 151.1h.4v.4h-.4zM210.1 162.8h1.6M225.6 177.1h1.6" fill="none" stroke="#000" stroke-width=".25"/>
<g fill="none" stroke="#000" stroke-width=".19">
<path d="M229 68.8h59.7M229.1 70.9h59.6M229.1 66.8h59.6M186.4 151.2h.6M187 150h5M187.1 151.2a.59 .59 0 0 1 .6-.6 .59 .59 0 0 1 .6 .6M188.5 151.2a.5 .5 0 0 1 .5-.6 .5 .5 0 0 1 .5 .6M189.5 151.2a.59 .59 0 0 1 .6-.6 .59 .59 0 0 1 .6 .6M190.8 151.2a.59 .59 0 0 1 .6-.6 .59 .59 0 0 1 .6 .6h.6M223.5 148.3h5.7v23.9h-5.7zM210.9 161.4v1.4M226.4 169.6v7.5"/>
<circle cx="226.4" cy="157.3" r=".33"/>
<circle cx="226.4" cy="151.2" r=".33"/>
<circle cx="226.4" cy="159.4" r=".33"/>
<circle cx="226.4" cy="153.3" r=".33"/>
<circle cx="226.4" cy="155.3" r=".33"/>
<circle cx="226.4" cy="167.5" r=".33"/>
<circle cx="226.4" cy="163.5" r=".33"/>
<circle cx="226.4" cy="165.5" r=".33"/>
<circle cx="226.4" cy="169.6" r=".33"/>
</g>
<path d="M318.4 205.9h6.2v19.8h-6.2z" fill="none" stroke="#1f1a17" stroke-width=".19" stroke-dasharray=".8 .4" stroke-linecap="butt"/>
<path d="M195 277.9v3.2M220.7 277.9v3.2M255.8 277.4v3.2M309.4 277.7v3.2" fill="none" stroke="#000" stroke-width=".71" stroke-linecap="butt"/>
<path d="M226.2 169.3h.4v.4h-.4z" fill="#c2c2c2"/>
<path d="M226.2 169.3h.4v.4h-.4z" fill="none" stroke="#000" stroke-width=".25"/>
<path d="M226.4 167.5v2.1" fill="none" stroke="#000" stroke-width=".19"/>
<path d="M226.2 167.3h.4v.4h-.4z" fill="#c2c2c2"/>
<path d="M226.2 167.3h.4v.4h-.4z" fill="none" stroke="#000" stroke-width=".25"/>
<path d="M226.4 165.5v2" fill="none" stroke="#000" stroke-width=".19"/>
<path d="M226.2 165.3h.4v.3h-.4z" fill="#c2c2c2"/>
<path d="M226.2 165.3h.4v.3h-.4z" fill="none" stroke="#000" stroke-width=".25"/>
<path d="M212.5 155.3h13.9M226.4 159.4h-15.5v2M226.4 163.5v2" fill="none" stroke="#000" stroke-width=".19"/>
<path d="M226.2 155.1h.4v.4h-.4z" fill="#c2c2c2"/>
<path d="M226.2 155.1h.4v.4h-.4z" fill="none" stroke="#000" stroke-width=".25"/>
<path d="M204.5 153.2h21.9M226.4 155.3h15.3" fill="none" stroke="#000" stroke-width=".19"/>
<path d="M226.2 153h.4v.4h-.4z" fill="#c2c2c2"/>
<path d="M226.2 153h.4v.4h-.4z" fill="none" stroke="#000" stroke-width=".25"/>
<path d="M178.2 130.5v20.7h8.2M192.6 151.2h33.7M193 142.2h48.8M226.4 153.2h15.3" fill="none" stroke="#000" stroke-width=".19"/>
<path d="M178.1 142.1h.4v.4h-.4z" fill="#c2c2c2"/>
<g fill="none" stroke="#000" stroke-width=".25">
<path d="M178.1 142.1h.4v.4h-.4zM243.7 151.3l-.7 .7M243.8 140.3v10.7M243.8 140.2l-.8 .9M243.8 151.5v1.7l-.8 .8M244.2 151.3h26.5M298.2 162.4h10.9v16.6h-10.9zM300.1 163.9l1.2 .9-1.2 .9zM300.2 164.1l1 .7-1 .8zM300.2 164.2l.8 .6-.8 .6zM300.3 164.4l.5 .4-.5 .5zM300.3 164.5l.5 .3-.5 .4z"/>
<path d="M300.4 164.6l.2 .2-.2 .2zM300.5 164.8h.1M301 163.8h.4v2M301.4 167.8h.4M301.4 171.8h.4M301.4 175.8h.4M302.2 163.8v2h.4M302.3 164.8l1.3-.9v1.8zM302.5 164.8l1-.7v1.5zM302.6 164.8l.8-.6v1.2zM302.6 175.8v2h.4M302.6 169.9h.4"/>
<path d="M302.6 173.8h.4M302.7 164.8l.7-.4v.9zM302.7 176.8l1.3-.9v1.8zM302.9 164.8l.4-.3v.7zM302.9 176.8l1-.7v1.5zM303 176.8l.8-.5v1.1zM303.1 176.8l.6-.5v1zM303.1 164.8h.1M303.2 164.6v.4l-.2-.2zM303.3 176.8l.4-.3v.7zM303.6 176.7v.2M303.6 176.6v.4l-.2-.2z"/>
<path d="M262.6 219.3l.8 .8M262.6 215.2l.8 .9M270.6 209.2l.8 .9M270.6 207.3l.8 .8M69.8 223.3l1.9-1h2.1v1.9h-2.1zM327.8 220.7h1.6M342.7 221.3h1.5"/>
</g>
<g fill="none" stroke="#000" stroke-width=".19">
<path d="M243 152l-1.2 1.2M243 154l-1.2 1.3M243 141.1l-1.2 1.1M300 163.8l1.4 1-1.4 1zM302.2 164.8l1.4-1v2zM308.6 170.8h2M263.4 216.1l1.2 1.2M271.4 208.1l1.2 1.1M271.4 210.1l1.2 1.2M274.6 217.3h.5M275.1 216.5h5v1.6h-5zM280.1 217.3h.5"/>
<path d="M328.7 219.3v1.4M340.2 211.5h1.6M340.2 214.7v1.6h2.1M343.4 213.9v7.4M344.6 211.5h2v1.6M346.6 214.7v1.6h-1.6M263.4 220.1l1.2 1.2"/>
<circle cx="320.6" cy="213.3" r=".49"/>
<circle cx="320.6" cy="217.3" r=".49"/>
<circle cx="320.6" cy="209.3" r=".49"/>
<circle cx="322.6" cy="211.3" r=".49"/>
<circle cx="322.6" cy="215.3" r=".49"/>
<circle cx="322.6" cy="207.3" r=".49"/>
<circle cx="322.6" cy="219.3" r=".49"/>
<circle cx="343.4" cy="213.9" r=".33"/>
<circle cx="320.6" cy="221.3" r=".49"/>
<circle cx="322.6" cy="223.3" r=".49"/>
</g>
<path d="M290.4 223.1h.4v.3h-.4z" fill="#c2c2c2"/>
<path d="M290.4 223.1h.4v.3h-.4z" fill="none" stroke="#000" stroke-width=".25"/>
<path d="M73.8 223.3h248.8M264.6 221.3h28" fill="none" stroke="#000" stroke-width=".19"/>
<path d="M292.4 221.1h.4v.4h-.4z" fill="#c2c2c2"/>
<path d="M262.6 215.2v4.1M292.4 221.1h.4v.4h-.4z" fill="none" stroke="#000" stroke-width=".25"/>
<path d="M264.6 217.3h10M280.6 217.3h14M328.7 215.2v4.1M292.6 221.3h28" fill="none" stroke="#000" stroke-width=".19"/>
<path d="M294.4 217h.4v.5h-.4z" fill="#c2c2c2"/>
<path d="M294.4 217h.4v.5h-.4z" fill="none" stroke="#000" stroke-width=".25"/>
<path d="M294.6 217.3h26" fill="none" stroke="#000" stroke-width=".19"/>
<path d="M262.3 215.1h.5v.4h-.5z" fill="#c2c2c2"/>
<path d="M262.3 215.1h.5v.4h-.5zM262.6 213.3v1.9" fill="none" stroke="#000" stroke-width=".25"/>
<path d="M322.6 215.2h6.1" fill="none" stroke="#000" stroke-width=".19"/>
<path d="M328.4 215.1h.4v.4h-.4z" fill="#c2c2c2"/>
<path d="M270.6 207.3v1.9M328.4 215.1h.4v.4h-.4z" fill="none" stroke="#000" stroke-width=".25"/>
<path d="M272.6 211.3h50M272.6 209.2h48M320.6 213.3h8.1v1.9" fill="none" stroke="#000" stroke-width=".19"/>
<path d="M270.4 207.1h.4v.3h-.4z" fill="#c2c2c2"/>
<path d="M69.9 213.3l2.1-1h2l2 1-2 1.1h-2zM76.1 213.3h186.5M270.4 207.1h.4v.3h-.4z" fill="none" stroke="#000" stroke-width=".25"/>
<path d="M272.6 207.3h50" fill="none" stroke="#000" stroke-width=".19"/>
<path d="M270.4 205.1h.4v.4h-.4z" fill="#c2c2c2"/>
<path d="M270.6 151.4v55.9M317.8 176.3h1.6M270.6 205.3l.8 .7" fill="none" stroke="#000" stroke-width=".25"/>
<path d="M290.6 168.7v54.6M292.6 172.7v48.6M292.6 172.8h12.4M294.6 176.9v40.4M296.6 164.8h8.4v12h-10.4M305 168.8h-14.4M307 170.8h1.6M310.6 170.8h8.1v5.5M271.4 206l1.2 1.3M340.2 211.5v1.6" fill="none" stroke="#000" stroke-width=".19"/>
<circle cx="305" cy="172.8" r=".25" fill="#b3b3b3"/>
<circle cx="305" cy="172.8" r=".25" fill="none" stroke="#000" stroke-width=".19"/>
<circle cx="305" cy="170.9" r=".25" fill="#b3b3b3"/>
<circle cx="305" cy="170.9" r=".25" fill="none" stroke="#000" stroke-width=".19"/>
<circle cx="305" cy="168.8" r=".25" fill="#b3b3b3"/>
<g fill="none" stroke="#000" stroke-width=".19">
<path d="M300.4 167.8l1.4 1-1.4 1.1zM300.4 171.8l1.4 1-1.4 1zM300.4 175.8l1.4 1-1.4 1zM302.6 168.8l1.4-1v2.1zM302.6 172.8l1.4-1v2zM302.6 176.8l1.4-1v2zM305 170.8h2"/>
<circle cx="305" cy="168.8" r=".25"/>
</g>
<g fill="none" stroke="#000" stroke-width=".25">
<path d="M300.5 168l1.2 .8-1.2 .9zM300.5 168l1.1 .8-1.1 .7zM300.5 172l1.2 .8-1.2 .9zM300.5 172.1l1.1 .7-1.1 .7zM300.5 175.9l1.2 .9-1.2 .9zM300.5 176.1l1.1 .7-1.1 .8zM300.6 168.2l.8 .6-.8 .6zM300.6 172.2l.8 .6-.8 .6zM300.6 176.3l.8 .5-.8 .6zM300.7 168.4l.6 .4-.6 .5zM300.7 172.3l.6 .5-.6 .5zM300.7 176.3l.6 .5-.6 .5z"/>
<path d="M300.8 168.5l.4 .3-.4 .3zM300.8 172.5l.4 .3-.4 .3zM300.8 176.5l.4 .3-.4 .4zM300.8 168.6l.2 .2-.2 .2zM300.8 172.6l.2 .2-.2 .3zM300.8 176.6l.2 .2-.2 .2zM300.8 168.8v.1M300.8 172.7v.2M300.8 176.7v.2M301.8 167.8v2.1M301.8 171.8v2M301.8 175.8v2"/>
<path d="M302.6 167.8v2.1M302.6 171.8v2M302.7 168.8l1.3-.8v1.7zM302.7 172.8l1.3-.8v1.7zM302.9 168.8l1-.8v1.5zM302.9 172.8l1-.7v1.4zM303 168.8l.8-.6v1.2zM303 172.8l.8-.6v1.2zM303.1 168.8l.6-.4v.9zM303.1 172.8l.6-.5v1zM303.3 168.8l.4-.3v.6zM303.3 172.8l.4-.3v.6z"/>
<path d="M303.4 168.8l.2-.2v.4zM303.4 172.8l.2-.2v.5zM303.6 168.8v.1M303.6 172.7v.2"/>
</g>
<path d="M270.4 205.1h.4v.3h-.4z" fill="#c2c2c2"/>
<path d="M270.4 205.1h.4v.3h-.4z" fill="none" stroke="#000" stroke-width=".25"/>
<g fill="#9ec9d9" stroke="#1f1a17" stroke-width=".19">
<path d="M336.5 57.2h20v3.7h-20z" fill-rule="evenodd"/>
<path d="M286.7 49.4h7.3v3.7h-7.3z" fill-rule="evenodd"/>
<path d="M216.8 135.4h19.3v4.1h-19.3z" fill-rule="evenodd"/>
</g>
<g fill="#c9c9c9" stroke="#1f1a17" stroke-width=".19">
<path d="M29.7 211.7h16.3v3.8h-16.3z" fill-rule="evenodd"/>
<path d="M36.7 130h9.3v3.8h-9.3z" fill-rule="evenodd"/>
</g>
<g fill="#000" stroke="#000" stroke-width=".19">
<path d="M57.8 24.5l.7-.4v.2a1.65 1.65 0 0 0-.7 2.1 1.93 1.93 0 0 1-1.1 2.1 2.06 2.06 0 0 1 .8 2.6 1.27 1.27 0 0 0 .7 1.7v.1a2.12 2.12 0 0 1-1.1-2.9 1.08 1.08 0 0 0-.6-1.4v-.2a1.43 1.43 0 0 0 .7-2l.1-1.1z" fill-rule="evenodd"/>
<path d="M51.4 48.5l.3-.2v1a6 6 0 0 0-1.3 3.8l-.2 2.6a61.5 61.5 0 0 1-.3 12.2l-.6 2-.7 1.5a19.3 19.3 0 0 1 1.5 9.6 50.7 50.7 0 0 0 0 10.5l.3 1.2 .7 1.2v.9a5.2 5.2 0 0 1-1.6-3.4 49.8 49.8 0 0 1-.2-13.1v-.5a11.8 11.8 0 0 0-.7-5.2l-.5-.6v-1a6 6 0 0 0 1.3-4.1l.1-1.6a61.1 61.1 0 0 1 .4-12.9l.4-1.7a5.2 5.2 0 0 1 1.1-2.2z" fill-rule="evenodd"/>
</g>
<path d="M129.9 177.5v1.5" fill="none" stroke="#000" stroke-width=".19"/>
<path d="M129 179h1.7" fill="none" stroke="#000" stroke-width=".25"/>
<g fill="#f0e394" stroke="#1f1a17" stroke-width=".19">
<path d="M111.5 20.6l1.3 .2-5 9.6z"/>
<path d="M189.2 65.5l.8-.2 4.9 10z"/>
<path d="M108.5 18.6h6.7v3.5h-6.7z" fill-rule="evenodd"/>
<path d="M186.8 63.1h4.6v3.6h-4.6z" fill-rule="evenodd"/>
</g>
<path d="M213.7 39.4h17.1v10.6h-17.1z" fill-rule="evenodd" fill="#9ec9d9" stroke="#1f1a17" stroke-width=".19"/>
<path d="M55.8 127.6l.4-.2v.2a2.32 2.32 0 0 0-.6 2.5 2.69 2.69 0 0 1-.8 2.3 3.5 3.5 0 0 1 .6 3.3l.1 1 .5 .6v.1a2.61 2.61 0 0 1-.9-2.9 1.72 1.72 0 0 0-.5-2v-.2a1.97 1.97 0 0 0 .6-2.2 3.2 3.2 0 0 1 .6-2.5z" fill-rule="evenodd" fill="#000" stroke="#000" stroke-width=".19"/>
<g fill="#c9c9c9" stroke="#1f1a17" stroke-width=".19">
<path d="M37.6 71.2h8.4v3.1h-8.4z" fill-rule="evenodd"/>
<path d="M39.1 27.3h6.9v3.1h-6.9z" fill-rule="evenodd"/>
<path d="M39.1 222.6h6.9v3.2h-6.9z" fill-rule="evenodd"/>
</g>
<path d="M318.4 202.5h6.6v2.4h-6.6z" fill="none" stroke="#1f1a17" stroke-width=".19"/>
<g fill="#f0e394" stroke="#1f1a17" stroke-width=".19">
<path d="M189.6 128.1l2.1 .1-12.6 13.1z"/>
<path d="M108.8 94.1l12.3 5.9v2z"/>
<path d="M175.2 124.6h24.3v4.1h-24.3z" fill-rule="evenodd"/>
<path d="M120.5 95.6h23.4v7.6h-23.4z" fill-rule="evenodd"/>
</g>
<g font-size="4.2">
<text x="23.4" y="280.8">Customer Care / Service &amp; Support Readiness / Content Creation Management</text>
<text x="170.5" y="280.9">Version: 1.0</text>
<text x="225.3" y="280.7">N770 SU-18</text>
<text x="389.1" y="280.8">Page 4(11)</text>
<text x="23.4" y="286">Copyright © 2005 NOKIA</text>
<text x="70" y="286">Only for training and service purposes</text>
</g>
<g font-size="4.2" fill="#1f1a17">
<text x="198.4" y="280.9">30.08.2005</text>
<text x="258.4" y="280.9">Board version: 1gj_16a</text>
<text x="312.5" y="280.9">USB, MMC</text>
</g>
<g font-size="2.8" fill="#1f1a17">
<text x="109.3" y="21.4">1.8V</text>
<text x="39.7" y="29.9">RETU</text>
<text x="214.9" y="45.6">Level shifter</text>
<text x="218.9" y="42.6">MMC</text>
<text x="214.9" y="49.1">1.8 V / 2.85V</text>
<text x="287.7" y="52.3">ASIP</text>
<text x="337.6" y="60.1">MMC connector</text>
<text x="187.5" y="66">4V</text>
<text x="38.4" y="73.8">OMAP</text>
<text x="121.6" y="98.7">Switch open=1.8V</text>
<text x="121.6" y="102.2">Switch closed=0V</text>
<text x="176.2" y="127.8">USB connected=5V</text>
<text x="37.5" y="133">TAHVO</text>
<text x="217.9" y="138.5">USB connector</text>
<text x="30.6" y="214.5">Audio codec</text>
<text x="39.7" y="225.2">RETU</text>
</g>
<text font-size="2.6" x="60.3" y="224.3">SCK</text>
<text font-size="2.5" x="47.3" y="214.4">UART1_V28(1:0)</text>
<g font-size="2.1">
<text x="61.5" y="27.6">VBAT</text>
<text x="63.3" y="32.7">V18</text>
<text x="59.3" y="67.8">MMC_ENA</text>
<text x="56.8" y="94.4">MMC_SWITCH</text>
</g>
<text font-size="2" x="255.2" y="150.2">USB_PROD(2:0)</text>
<g font-size="1.9">
<text x="54" y="50.7">MMC_CARD(4:0)</text>
<text x="61.4" y="130.9">VBUS</text>
<text x="59.3" y="135.2">USB(6:0)</text>
</g>
<g font-size="1.6">
<text x="206.5" y="30.6">VMMC</text>
<text x="148.5" y="49.4">R4730</text>
<text x="149.5" y="51.6">10k</text>
<text x="218.9" y="53.7">N4730</text>
<text x="94.6" y="58.1">4</text>
<text x="210" y="58.1">B3</text>
<text x="212.4" y="55.6">LP3928TLX-1828_NOPB</text>
<text x="214.3" y="58.6">Dir1</text>
<text x="226.2" y="58.6">A1</text>
<text x="232.2" y="58">C4</text>
<text x="283.3" y="59.2">EMIF04-MMC02F2</text>
<text x="287.7" y="57.3">R4750</text>
<text x="94.6" y="62.3">3</text>
<text x="209.9" y="62.4">C3</text>
<text x="210" y="60.3">B2</text>
<text x="214.3" y="62.8">Dir3</text>
<text x="214.3" y="60.7">Dir2</text>
<text x="226.2" y="60.7">A2</text>
<text x="226.2" y="62.8">A3</text>
<text x="232.2" y="62.2">D3</text>
<text x="232.2" y="60.2">D4</text>
<text x="278.7" y="63">R10</text>
<text x="278.7" y="65.3">R20</text>
<text x="344.4" y="63">X4750</text>
<text x="209.9" y="70.8">C2</text>
<text x="210" y="68.7">A2</text>
<text x="210" y="66.6">A4</text>
<text x="214.3" y="71.2">LatchClk</text>
<text x="214.3" y="69.1">EN2</text>
<text x="214.3" y="67">EN1</text>
<text x="226.2" y="67">B1</text>
<text x="226.2" y="69.1">B2</text>
<text x="226.2" y="71.2">B3</text>
<text x="232.1" y="66.2">C1</text>
<text x="232.1" y="68.3">D1</text>
<text x="232.1" y="70.5">D2</text>
<text x="289" y="69.5">R2</text>
<text x="289" y="71.6">R3</text>
<text x="289" y="67.4">R1</text>
<text x="344.5" y="66.4">C2</text>
<text x="344.5" y="68.4">C3</text>
<text x="344.5" y="70.5">C4</text>
<text x="355.6" y="66.8">Command/response</text>
<text x="355.6" y="68.9">GND</text>
<text x="355.6" y="70.9">Supply voltage</text>
<text x="109" y="73.3">R4760</text>
<text x="109.6" y="75">10k</text>
<text x="125.4" y="72.9">R4741</text>
<text x="126" y="75">100k</text>
<text x="131.8" y="72.9">R4742</text>
<text x="132.4" y="74.9">100k</text>
<text x="210" y="77.1">B4</text>
<text x="210" y="75">A1</text>
<text x="214.3" y="77.6">VCCA</text>
<text x="214.3" y="75.4">VBAT</text>
<text x="289" y="73.5">R4</text>
<text x="344.5" y="72.7">C5</text>
<text x="344.5" y="74.7">C6</text>
<text x="344.5" y="76.9">C7</text>
<text x="355.6" y="73.1">Clock</text>
<text x="355.6" y="77.3">Data</text>
<text x="355.6" y="75.2">GND</text>
<text x="94.7" y="80.7">0</text>
<text x="142.7" y="78.7">GND</text>
<text x="151.1" y="78.6">GND</text>
<text x="210" y="79.2">B1</text>
<text x="214.3" y="79.6">VCCB</text>
<text x="224.6" y="79.6">GND</text>
<text x="231.3" y="79.2">A3</text>
<text x="344.9" y="80.7">GND</text>
<text x="351.3" y="80.8">GND</text>
<text x="94.7" y="89.2">2</text>
<text x="94.7" y="85">1</text>
<text x="125.4" y="84.9">J4741</text>
<text x="180.3" y="88.5">C4730</text>
<text x="188.7" y="88.5">C4731</text>
<text x="197.1" y="88.5">C4732</text>
<text x="310.3" y="89.1">GND</text>
<text x="322.7" y="84.3">C4750</text>
<text x="323.8" y="85.9">100n</text>
<text x="182.3" y="90.1">10n</text>
<text x="190.7" y="90.1">22u</text>
<text x="199.2" y="90.1">22u</text>
<text x="233.3" y="91.9">GND</text>
<text x="327.2" y="91.2">GND</text>
<text x="107.9" y="99.6">S4760</text>
<text x="184.6" y="100.2">GND</text>
<text x="193" y="100.2">GND</text>
<text x="201.5" y="100.2">GND</text>
<text x="105.2" y="110">GND</text>
<text x="351.3" y="112.8">GND</text>
</g>
<g font-size="1.5">
<text x="86.3" y="142.6">0</text>
<text x="90.8" y="143">SLAVEPU</text>
<text x="122.2" y="141.2">J1210</text>
<text x="240.3" y="141.8">2</text>
<text x="86.3" y="144.6">5</text>
<text x="86.3" y="148.7">2</text>
<text x="86.3" y="146.6">4</text>
<text x="90.8" y="145.1">DPRXD</text>
<text x="90.8" y="147.1">DMTXD</text>
<text x="90.8" y="149.2">MASTPD2</text>
<text x="143.1" y="146.3">IP4065CX11_LF</text>
<text x="146.5" y="144.5">R1213</text>
<text x="147.8" y="149.6">17k</text>
<text x="187.3" y="149.2">L1220</text>
<text x="224.2" y="147.5">X1220</text>
<text x="86.3" y="152.8">6</text>
<text x="86.3" y="154.8">3</text>
<text x="86.3" y="150.7">1</text>
<text x="90.8" y="151.2">MASTPD1</text>
<text x="90.8" y="153.3">DPRXD2</text>
<text x="90.8" y="155.3">DPCLK</text>
<text x="101.5" y="153.2">J1290</text>
<text x="101.5" y="155.3">J1291</text>
<text x="147.8" y="153.7">1k3</text>
<text x="184.6" y="153.8">600R/100MHz</text>
<text x="214.9" y="152.6">D-</text>
<text x="214.9" y="150.5">VBUS</text>
<text x="214.9" y="154.6">D+</text>
<text x="224.9" y="150.7">1</text>
<text x="224.9" y="152.8">2</text>
<text x="224.9" y="154.8">3</text>
<text x="240.3" y="154.8">1</text>
<text x="240.3" y="152.8">0</text>
<text x="147.6" y="157.7">33R</text>
<text x="147.6" y="161.8">33R</text>
<text x="214.9" y="158.7">DATA_GND</text>
<text x="224.9" y="156.9">4</text>
<text x="224.9" y="158.9">5</text>
<text x="297.5" y="161.6">ESDA14V2-4BF2</text>
<text x="147.8" y="165.9">15k</text>
<text x="209.2" y="164.6">GND</text>
<text x="295.6" y="164.4">A1</text>
<text x="123.2" y="170.1">R1212</text>
<text x="124.7" y="172.4">220k</text>
<text x="295.5" y="172.4">C1</text>
<text x="295.6" y="168.4">A3</text>
<text x="309.8" y="170.4">B2</text>
<text x="224.5" y="179.3">GND</text>
<text x="295.5" y="176.4">C3</text>
<text x="316.9" y="178.5">GND</text>
<text x="127.9" y="181.1">GND</text>
<text x="135.9" y="181.1">GND</text>
<text x="273.2" y="206.8">0</text>
<text x="273.2" y="208.8">1</text>
<text x="307.5" y="208.6">USB_D+</text>
<text x="307.6" y="206.5">USB_D-</text>
<text x="319.6" y="204.3">J2000</text>
<text x="321.5" y="209.1">9</text>
<text x="273.2" y="210.9">2</text>
<text x="275.4" y="215.7">R2001</text>
<text x="307.5" y="210.6">USB_VBUS</text>
<text x="319.3" y="210.9">4</text>
<text x="319.3" y="214.9">3</text>
<text x="321.5" y="213">8</text>
<text x="341.2" y="210.7">X2000</text>
<text x="342" y="213.4">1</text>
<text x="349.4" y="213.9">Traceability pad’s</text>
<text x="265.1" y="220.8">0</text>
<text x="265.1" y="216.9">1</text>
<text x="276.4" y="220.1">1k0</text>
<text x="307.6" y="216.5">FBUS_RX</text>
<text x="307.6" y="220.5">FBUS_TX</text>
<text x="319.4" y="218.9">2</text>
<text x="321.5" y="217.2">7</text>
<text x="321.5" y="221.2">6</text>
<text x="307.6" y="222.9">SCK</text>
<text x="319.4" y="222.9">1</text>
<text x="321.6" y="225">5</text>
<text x="326.9" y="222.7">GND</text>
<text x="342.1" y="223.4">GND</text>
</g>
</svg>
